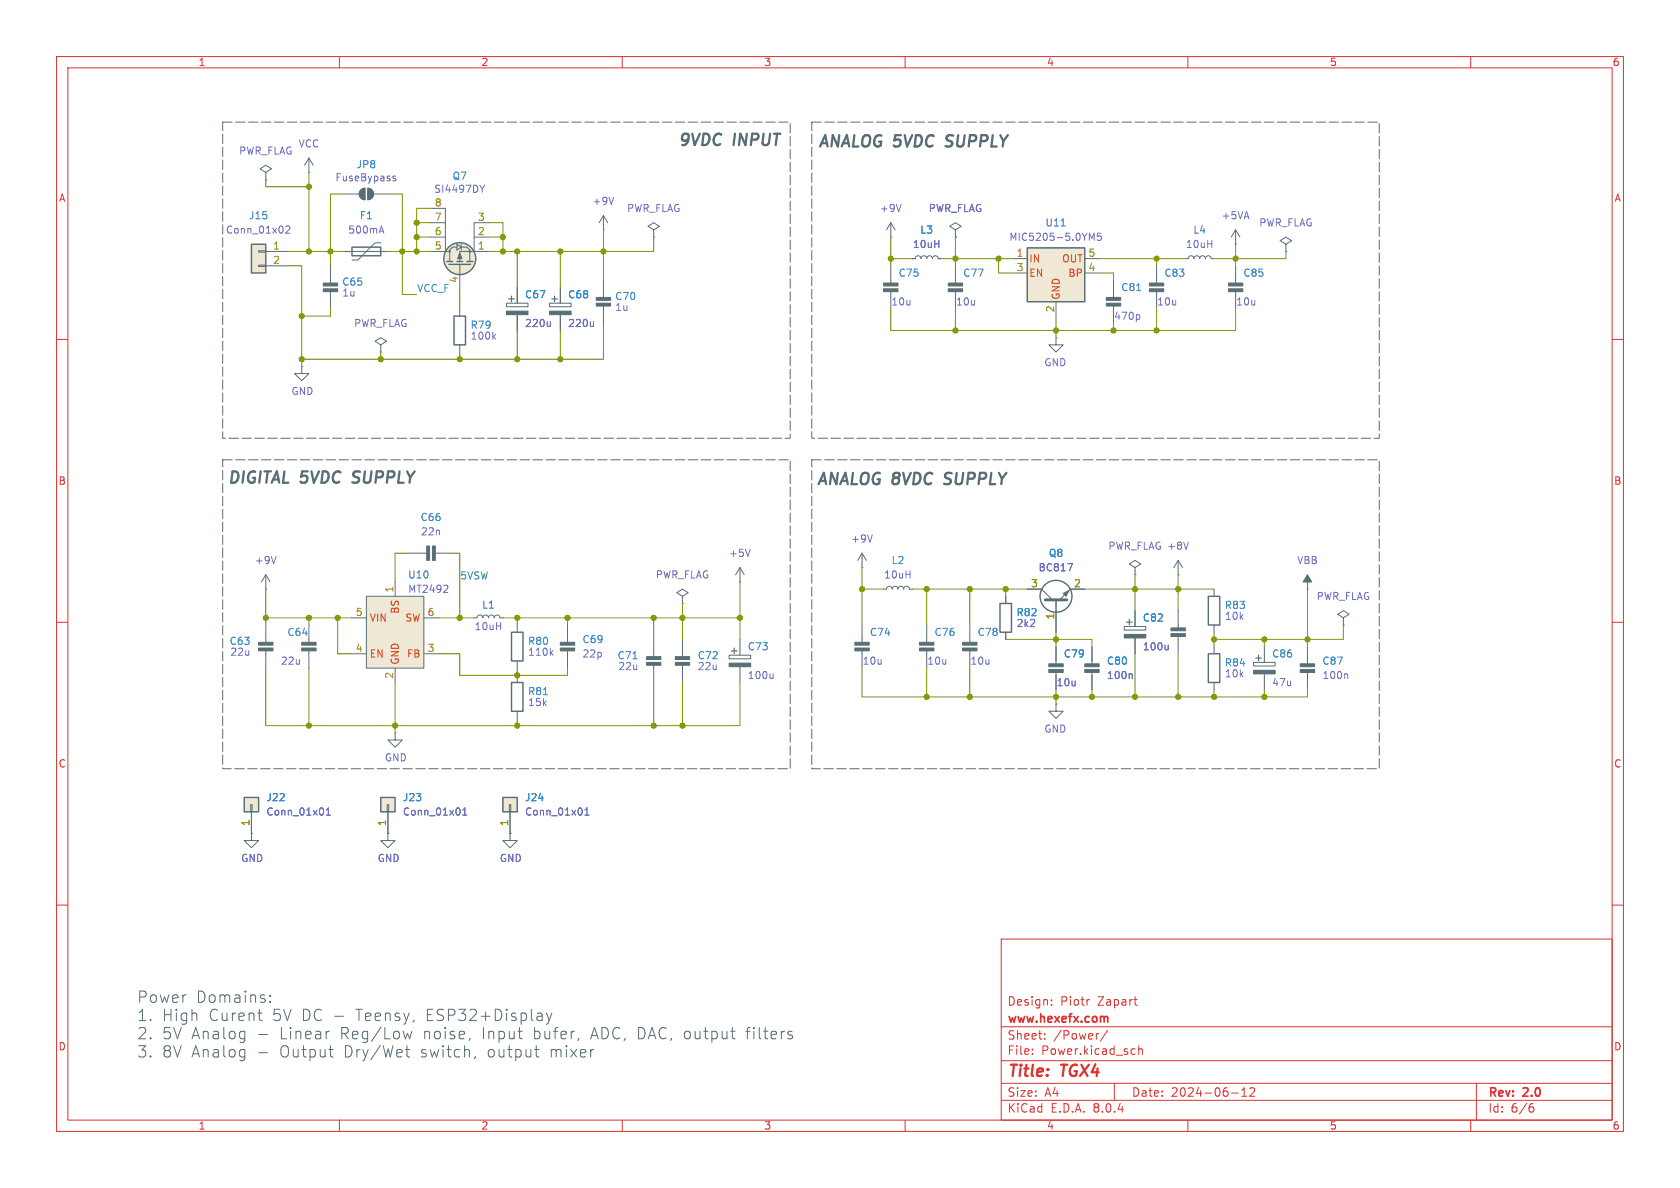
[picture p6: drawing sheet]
<svg xmlns="http://www.w3.org/2000/svg" width="297mm" height="210mm" viewBox="0 0 297 210" stroke-linecap="round" stroke-linejoin="round" font-family="sans-serif">
<g fill="none" stroke="#dc322f" stroke-width=".18">
<path d="M10 10h277v190h-277zM12 12h273v186h-273zM60 10v2M110 10v2M160 10v2M210 10v2M260 10v2M10 60h2M285 60h2M10 110h2M285 110h2M10 160h2"/>
<path d="M285 160h2M177 166h108v32h-108zM185.9 177.6v.1M185.9 176.8v.1M192.5 176.7h.1M200.5 176.7h.5M200.7 177.6l.3 .1M60 198v2M110 198v2M160 198v2M177 194.5h108M177 191.5h108"/>
<path d="M177 187.5h108M177 181.5h108M182.5 186.3v.1M182.5 185.5v.1M184.7 183.6v.1M184.7 182.8v.1M194.2 182.7l-.2 .1M195.8 182.1l-1.3 2M197 191.5v3M200.2 185.4l.5 .1M200.7 186.3l-.5 .1M201.3 185.5l.2-.1 .4 .1 .1 .9"/>
<path d="M201.3 184.9v1.5M210 198v2M217.7 193.2h1.2M219.5 193.8h.9M219.5 192.7l.5-.4v1.5M221 192.4l.5-.1 .2 .1 .1 .3-.9 1.1h.9M260 198v2M261 191.5v6.5M270.6 195.7h.3l.3 .3-.1 .5-.5 .1M271 195.1l-.4 .1"/>
</g>
<path d="M195.4 179.7l.4 .1v.1v.8" fill="none" stroke="#dc322f" stroke-width=".3"/>
<g fill="none" stroke="#586e75" stroke-width=".18">
<path d="M106.7 38.1l-.8 1.3M106.7 38.1v2.5M106.7 38.1l.7 1.3M106.7 40.6h.1M115.6 40.6l1-.6-1-.6-1 .6 1 .6v1.3M115.6 41.9h.1M47 104.1h.1M47 101.6l-.8 1.3M47 101.6v2.5M47 101.6l.8 1.3M83.8 109.2h.5l.2-.3 .3-.2 .4 .2 .1 .3 .2-.3 .3-.2 .4 .2 .2 .3 .1-.3 .4-.2 .3 .2 .2 .3 .1-.3 .4-.2 .3 .2 .2 .3h.5M91.4 110.5v1.3"/>
<path d="M91.4 116.8v1.3"/>
</g>
<path d="M108.5 34.9l-.4 1.2M48.8 98.4l-.4 1.2M97.4 115.4l.4 .4M97.8 115l-.5 .5" fill="none" stroke="#6c71c4" stroke-width=".18"/>
<path d="M90.4 111.8h2.1v5h-2.1z" fill="none" stroke="#586e75" stroke-width=".25"/>
<path d="M64.8 105.4h10.1v12.7h-10.1z" fill="#eee8d5"/>
<g fill="none" stroke="#586e75" stroke-width=".18">
<path d="M47 30.5l1-.7-1-.6-1 .6 1 .7v1.3M47 31.8h.1M54.6 30.5h.1M54.6 27.9v2.6M54.6 27.9l-.8 1.3M54.6 27.9l.8 1.3M61 34.3h2.5M63.8 33.6l.7-.3v2a1.02 1.02 0 0 1-.9-.6 1.02 1.02 0 0 1 .2-1.1zM65 33.3a1.02 1.02 0 0 1 1 1 1.02 1.02 0 0 1-1 1zM66 34.3h2.6M61 44.5h7.6M67.3 42.9h-1l-3.1 3.1h-1"/>
<path d="M106.7 49.5v3.3M106.7 53.8v3.4M168.9 47v3.3M168.9 51.3v3.3M72.4 97.8h3.3M76.7 97.8h3.3M47 110.5v3.3M47 114.8v3.3M54.6 110.5v3.3M54.6 114.8v3.3M62.2 115.6h2.6M62.2 109.2h2.6"/>
<path d="M64.8 105.4h10.1v12.7h-10.1zM69.8 102.9v2.5M69.8 118.1v2.6M74.9 115.6h2.6M74.9 109.2h2.6M91.4 119.4v1.3M100.3 110.5v3.3M100.3 114.8v3.3M115.6 113v3.3M115.6 117.3v3.4M120.6 105.4l1.1-.6-1.1-.7-1 .7 1 .6v1.3M120.6 106.7h.1"/>
<path d="M120.6 113v3.3M120.6 117.3v3.4M128.9 115.8h3.8v.7h-3.8zM130.8 102.9h.1M130.8 100.3v2.6M130.8 113v2.8M130.8 117.8v2.9M130.8 100.3l-.8 1.3M130.8 100.3l.8 1.3M163.8 110.5v3.3M163.8 114.8v3.3M177.8 105.4v1.3"/>
<path d="M177.8 111.8v1.2M69.8 129.5v1.3h1.3l-1.3 1.3-1.2-1.3h1.2M69.8 129.5h.1M91.4 125.7v1.3M90.2 147.3v1.3h1.2l-1.2 1.3-1.3-1.3h1.3M90.2 147.3h.1"/>
</g>
<path d="M67.4 39.9l.5 1.3M69.5 31.4l.5 .3-.2 .3-.3-.1M69.9 31.2l-.3-.1-.1 .2M67.1 40.9h.6M132.6 97.1l-.4 1.3M79 103.5l.2 .2-.1 .3-.7 .7h.8M136.7 119.1v.9M136.7 119.8l-.2 .2" fill="none" stroke="#6c71c4" stroke-width=".18"/>
<g fill="#586e75" stroke="#586e75" stroke-width=".18">
<path d="M99.1 114.6h2.5v.5h-2.5z"/>
<path d="M99.1 113.5h2.5v.5h-2.5z"/>
<path d="M76.5 96.5h.5v2.6h-.5z"/>
<path d="M75.4 96.5h.5v2.6h-.5z"/>
<path d="M45.7 114.6h2.6v.5h-2.6z"/>
<path d="M45.7 113.5h2.6v.5h-2.6z"/>
<path d="M105.4 53.6h2.5v.5h-2.5z"/>
<path d="M105.4 52.6h2.5v.5h-2.5z"/>
<path d="M53.3 114.6h2.6v.5h-2.6z"/>
<path d="M53.3 113.5h2.6v.5h-2.6z"/>
<path d="M128.9 117.2h3.8v.7h-3.8z"/>
<path d="M114.3 117.1h2.5v.5h-2.5z"/>
<path d="M114.3 116.1h2.5v.5h-2.5z"/>
<path d="M119.4 117.1h2.5v.5h-2.5z"/>
<path d="M119.4 116.1h2.5v.5h-2.5z"/>
<path d="M167.6 51.1h2.6v.5h-2.6z"/>
<path d="M167.6 50h2.6v.5h-2.6z"/>
<path d="M162.6 114.6h2.5v.5h-2.5z"/>
<path d="M162.6 113.5h2.5v.5h-2.5z"/>
<path d="M63.8 33.6l.7-.3v2a1.02 1.02 0 0 1-.9-.6 1.02 1.02 0 0 1 .2-1.1z"/>
<path d="M65 33.3a1.02 1.02 0 0 1 1 1 1.02 1.02 0 0 1-1 1z"/>
</g>
<path d="M62.2 43.7h5.1v1.5h-5.1zM176.8 106.7h2v5.1h-2zM90.4 120.7h2.1v5h-2.1z" fill="none" stroke="#586e75" stroke-width=".25"/>
<path d="M111.9 116.5h.7M96.1 122.8h.7" fill="none" stroke="#268bd2" stroke-width=".18"/>
<path d="M129.3 115.1h1M129.8 114.6v1" fill="none" stroke="#586e75" stroke-width=".2"/>
<path d="M44.4 43.2h2.6v5.1h-2.6z" fill="#eee8d5"/>
<g fill="none" stroke="#586e75" stroke-width=".18">
<path d="M76.2 36.8h2.5v7.7M76.2 39.4h2.5M86.4 39.4h-2.6v5.1M157.5 39.4l-.8 1.2M157.5 39.4v2.5M157.5 39.4l.7 1.2M45.7 46.9h1.3v.2h-1.3zM45.7 44.3h1.3v.3h-1.3zM47 44.5h3.8M47 47h3.8M58.4 47v3.3M58.4 51.3v3.3"/>
<path d="M76.2 44.5h3.3M76.2 41.9h2.5M79.5 44.5v1.7M80.8 43.7h-.8l-.5 .5v.3M80.8 43.2l.7 .5-.7 .5zM81.3 46.7v5.4M81.3 54.6v1.3M81.5 43.7h1l.6 .5v2M81.5 43.2v1M83.8 41.9h2.6M86.4 44.5h-5.1v1.7M89.5 53.6h3.8v.6h-3.8z"/>
<path d="M91.4 50.8v2.8M91.4 55.5v2.9M97.2 53.6h3.8v.6h-3.8zM99.1 50.8v2.8M99.1 55.5v2.9M157.5 41.9h.1M161.3 45.7h.5l.1-.3 .4-.2 .4 .2 .1 .3 .2-.3 .3-.2 .4 .2 .1 .3 .2-.3 .3-.2 .4 .2 .1 .3 .2-.3 .4-.2 .3 .2 .2 .3h.5M168.9 40.6l1-.6-1-.6-1 .6 1 .6v1.3M168.9 41.9h.1M53.3 64.8v1.2h1.3l-1.3 1.3-1.2-1.3h1.2M53.3 64.8h.1M67.3 61l1-.7-1-.6-1 .6 1 .7v1.2"/>
<path d="M67.3 62.2h.1M81.3 61v1.2M152.4 97.8v2.5M152.4 97.8l-.8 1.3M152.4 97.8l.8 1.3M208.3 99.1v2.5M208.3 99.1l-.8 1.2M208.3 99.1l.7 1.2M152.4 100.3h.1M152.4 110.5v3.3M152.4 114.8v3.3M156.2 104.1h.5l.2-.3 .3-.2 .4 .2 .1 .3 .2-.3 .3-.2 .4 .2 .1 .3 .2-.3 .4-.2 .3 .2 .2 .3 .1-.3 .4-.2 .3 .2 .2 .3h.5"/>
<path d="M171.4 110.5v3.3M171.4 114.8v3.3M186.7 114.3v3.3M186.7 118.6v3.3M193 114.3v3.3M193 118.6v3.3M198.8 110.7h3.8v.7h-3.8zM200.7 108v2.7M200.7 112.7v2.9M208.3 101.6h.1M208.3 108v3.3M208.3 112.3v3.3"/>
<path d="M214.6 104.1v1.3M214.6 110.5v1.3M214.6 114.3v1.3M221.6 117.1h3.8v.6h-3.8zM223.5 114.3v2.8M223.5 119v2.9M231.1 104.1h.1M231.1 101.6v2.5M231.1 114.3v3.3M231.1 118.6v3.3M237.5 109.2l1-.6-1-.6-1 .6 1 .6v1.3M237.5 110.5h.1"/>
<path d="M214.6 120.7v1.2"/>
<circle cx="79.5" cy="44.5" r=".13"/>
<circle cx="83.1" cy="44.5" r=".13"/>
</g>
<g fill="none" stroke="#586e75" stroke-width=".25">
<path d="M44.4 43.2h2.6v5.1h-2.6zM79 46.2h1M79.4 46.7h3.8M80.3 55.9h2v5.1h-2zM80.8 46.2h1M82.5 46.2h1.1M213.6 115.6h2v5.1h-2zM213.6 105.4h2v5.1h-2z"/>
<circle cx="81.3" cy="45.7" r="2.82"/>
</g>
<g fill="none" stroke="#6c71c4" stroke-width=".18">
<path d="M85.7 32.7l-.5 .7M159.3 36.1l-.4 1.3M50.5 40.1l.5-.2 .3 .4-.8 .9h.8M87.2 59.5l.4 .5M87.6 59.1l-.5 .5M97.3 56.9v.8M97.3 57.6l-.2 .1M104.9 56.9v.8M104.9 57.6l-.2 .1M154.2 94.6l-.4 1.2M210.1 95.8l-.4 1.3M200 119.1l.2 .2v.7"/>
<path d="M206.5 114v.9M206.5 114.8l-.2 .1M238.1 119.1l.2 .2v.7"/>
</g>
<g fill="#586e75" stroke="#586e75" stroke-width=".18">
<path d="M185.4 118.4h2.6v.5h-2.6z"/>
<path d="M185.4 117.3h2.6v.6h-2.6z"/>
<path d="M191.8 118.4h2.5v.5h-2.5z"/>
<path d="M191.8 117.3h2.5v.6h-2.5z"/>
<path d="M170.2 114.6h2.5v.5h-2.5z"/>
<path d="M170.2 113.5h2.5v.5h-2.5z"/>
<path d="M57.1 51.1h2.6v.5h-2.6z"/>
<path d="M57.1 50h2.6v.5h-2.6z"/>
<path d="M89.5 55h3.8v.6h-3.8z"/>
<path d="M97.2 55h3.8v.6h-3.8z"/>
<path d="M81.3 44.7l.4 1h-.8z"/>
<path d="M221.6 118.5h3.8v.6h-3.8z"/>
<path d="M229.9 118.4h2.5v.5h-2.5z"/>
<path d="M229.9 117.3h2.5v.6h-2.5z"/>
<path d="M207 112h2.5v.5h-2.5z"/>
<path d="M207 111h2.5v.5h-2.5z"/>
<path d="M231.1 101.6l.8 1.3h-1.5z"/>
<path d="M151.1 114.6h2.6v.5h-2.6z"/>
<path d="M151.1 113.5h2.6v.5h-2.6z"/>
<path d="M198.8 112.1h3.8v.7h-3.8z"/>
</g>
<path d="M89.9 52.8h1M90.4 52.3v1M97.5 52.8h1.1M98 52.3v1M199.1 110h1.1M199.6 109.5v1M222 116.3h1M222.5 115.8v1" fill="none" stroke="#586e75" stroke-width=".2"/>
<circle cx="81.3" cy="45.7" r="2.82" fill="#eee8d5" stroke="#eee8d5" stroke-width=".18"/>
<path d="M88.9 141h2.5v2.5h-2.5z" fill="#eee8d5"/>
<path d="M44.4 147.3v1.3h1.3l-1.3 1.3-1.2-1.3h1.2M44.4 147.3h.1M90 142.2h.3v1.3h-.3zM90.2 143.5v3.8" fill="none" stroke="#586e75" stroke-width=".18"/>
<path d="M88.9 141h2.5v2.5h-2.5z" fill="none" stroke="#586e75" stroke-width=".25"/>
<path d="M103.4 144.1h.7M103.4 143.2l.4-.4v1.3" fill="none" stroke="#6c71c4" stroke-width=".18"/>
<path d="M43.2 141h2.5v2.5h-2.5z" fill="#eee8d5"/>
<g fill="none" stroke="#586e75" stroke-width=".18">
<path d="M157.5 47v3.3M157.5 51.3v3.3M186.7 59.7v1.3h-1.3l1.3 1.2 1.3-1.2h-1.3M186.7 59.7h.1M196.8 49.5v3.3M196.8 53.8v3.4M218.4 43.2h.1M218.4 40.6l-.7 1.3M218.4 40.6v2.6M218.4 40.6l.8 1.3M227.3 43.2l1-.7-1-.6-1 .6 1 .7v1.3M227.3 44.5h.1"/>
<path d="M181.6 104.1h2.5l2 1.9M186.7 106v5.8M191.8 104.1h-2.6l-1.9 1.9M200.7 100.3l1-.6-1-.6-1.1 .6 1.1 .6v1.3M200.7 101.6h.1M44.3 142.2h.3v1.3h-.3zM44.4 143.5v3.8M68.6 147.3v1.3h1.2l-1.2 1.3-1.3-1.3h1.3M68.6 147.3h.1"/>
</g>
<g fill="none" stroke="#586e75" stroke-width=".25">
<path d="M43.2 141h2.5v2.5h-2.5z"/>
<circle cx="186.7" cy="105.4" r="2.82"/>
</g>
<path d="M201.3 55.6l.2 .3v.3l-.2 .3M188.7 99.6h.9l-.6 1.3M57.7 144.1h.7M57.7 143.2l.3-.4v1.3" fill="none" stroke="#6c71c4" stroke-width=".18"/>
<path d="M184.8 106h3.8" fill="none" stroke="#586e75" stroke-width=".51"/>
<g fill="#586e75" stroke="#586e75" stroke-width=".18">
<path d="M188 104.9l1-.5-.5 1z"/>
<path d="M156.2 51.1h2.5v.5h-2.5z"/>
<path d="M156.2 50h2.5v.5h-2.5z"/>
<path d="M195.6 53.6h2.5v.5h-2.5z"/>
<path d="M195.6 52.6h2.5v.5h-2.5z"/>
</g>
<path d="M201 51.4h.7" fill="none" stroke="#268bd2" stroke-width=".18"/>
<path d="M181.6 43.8h10.2v9.5h-10.2z" fill="#eee8d5"/>
<path d="M181.6 43.8h10.2v9.5h-10.2z" fill="none" stroke="#586e75" stroke-width=".25"/>
<path d="M179.1 45.7h2.5M179.1 48.3h2.5M186.7 53.3v2.6M191.8 45.7h2.5M191.8 48.3h2.5M204.5 47v3.3M204.5 51.3v3.3M209.5 45.7h.6l.1-.3 .4-.2 .3 .2 .2 .3 .1-.3 .4-.2 .3 .2 .2 .3 .1-.3 .4-.2 .4 .2 .1 .3 .2-.3 .3-.2 .4 .2 .1 .3h.5M218.4 47v3.3M218.4 51.3v3.3" fill="none" stroke="#586e75" stroke-width=".18"/>
<path d="M187.6 39.9h.7" fill="none" stroke="#268bd2" stroke-width=".18"/>
<path d="M192.6 41.2l.4 .9 .4-.9v1.3M194.6 41.2h-.6v.6l.2-.1 .4 .1 .1 .1-.1 .5-.1 .1-.5-.1" fill="none" stroke="#6c71c4" stroke-width=".18"/>
<g fill="#586e75" stroke="#586e75" stroke-width=".18">
<path d="M217.2 51.1h2.5v.5h-2.5z"/>
<path d="M217.2 50h2.5v.5h-2.5z"/>
<path d="M203.2 51.1h2.5v.5h-2.5z"/>
<path d="M203.2 50h2.5v.5h-2.5z"/>
</g>
<path d="M67.3 141h2.5v2.5h-2.5z" fill="#eee8d5"/>
<g fill="none" stroke="#586e75" stroke-width=".18">
<path d="M91.4 50.8v2.8M91.4 55.5v2.9M99.1 50.8v2.8M99.1 55.5v2.9M161.3 45.7h.5M165.9 45.7h.5M168.9 41.9h.1M177.8 105.4v1.3M177.8 111.8v1.2M181.6 104.1h2.5M186.7 106v5.8M186.7 114.3v2.5"/>
<path d="M186.7 119.4v2.5M189.2 104.1h2.6M193 114.3v2.5M193 119.4v2.5M200.7 108v2.7M200.7 112.7v2.9M186.7 124.5v1.2h-1.3l1.3 1.3 1.3-1.3h-1.3M186.7 124.5h.1M44.4 147.3h.1M44.4 143.5v3.8M68.5 142.2h.2v1.3h-.2zM68.6 147.3h.1"/>
<path d="M68.6 143.5v3.8M90.2 147.3h.1M90.2 143.5v3.8M45.6 179.1h.7M47.8 177v.1v.1M47.8 177l-.1 .1 .1 .1M47.8 176v.1M47.8 177v.2M47.8 176l-.1 .1h.1M59.2 179.7h1.5M95.8 179.2v1.2M95.8 179.6l-.1 .1"/>
<path d="M96.6 179.1l.5 1.3M97.6 179.1l-.5 1.3M43.1 182.3l.2 .1M43.1 185.5l.2 .1M43.3 182.3l-.1 1.8M43.3 185.5l-.1 1.8M43.3 183.5l-.2 .1M43.3 186.8l-.2 .1M45.8 182.9h1.5M45.8 186.1h1.5M45.9 180.3l.4 .1M58 182.3h.2"/>
<path d="M58.1 185.5h.8M58.5 186.8l.4 .1M71.7 185.5h.7M71.9 184.9v1.7l.1 .2 .4 .1M72.8 182.3l-.4 1.3-.4-.9M83.1 183.5l-.1 .3M84 186.8l-.2 .3M94.5 185.5h.8M94.9 186.8l.4 .1M95.8 180.3l-.1 .1M97.1 180.4l-.3 .6M102.3 183.5l-.1 .3"/>
<path d="M129.2 182.3h.7M129.8 183.6h.1M139.6 182.3l.4 .1M139.6 183l.4 .1 .1 .2-.3 .3h-.3"/>
</g>
<path d="M67.3 141h2.5v2.5h-2.5z" fill="none" stroke="#586e75" stroke-width=".25"/>
<g fill="none" stroke="#6c71c4" stroke-width=".18">
<path d="M97.3 56.9v.8M97.3 57.6l-.2 .1M104.9 56.9v.8M104.9 57.6l-.2 .1M188.7 99.6h.9l-.6 1.3M200 119.1l.2 .2v.7M206.5 114v.9M206.5 114.8l-.2 .1M57.7 144.1h.7M57.7 143.2l.3-.4v1.3M81.8 144.1h.7M81.8 143.2l.4-.4v1.3"/>
<path d="M103.4 144.1h.7M103.4 143.2l.4-.4v1.3"/>
</g>
<path d="M167.1 25.8l.3 .1M167.5 24.1l-.2 .2 .1 .4M62.3 85.2l.3 .1M62.6 83.5l-.1 .2v.4M166.9 85.5l.3 .1M167.2 83.8l-.1 .2v.3" fill="none" stroke="#586e75" stroke-width=".4"/>
<path d="M39.4 21.6h100.3v55.9h-100.3zM143.5 21.6h100.3v55.9h-100.3zM39.4 81.3h100.3v54.6h-100.3zM143.5 81.3h100.3v54.6h-100.3z" fill="none" stroke="#586e75" stroke-width=".18" stroke-dasharray="1.7 .6"/>
<g fill="none" stroke="#859900" stroke-width=".18">
<path d="M47 31.8v1.2h7.6M54.6 30.5v14M61 34.3h-2.6v12.7M68.6 34.3h2.5v17.8h2.6M73.7 39.4h2.5M76.2 36.8h-2.5v7.7M86.4 39.4h2.5v5.1M50.8 47h2.5v17.8M50.8 44.5h10.2M58.4 54.6v1.3h-5.1M68.6 44.5h7.6M73.7 41.9h2.5"/>
<path d="M81.3 52.1v2.5M86.4 41.9h2.5M91.4 44.5v6.3M91.4 58.4v5.1M99.1 44.5v6.3M99.1 58.4v5.1M106.7 57.2v6.3h-53.4M106.7 40.6v8.9M115.6 41.9v2.6h-29.2M157.5 54.6v3.8h60.9v-3.8M157.5 45.7h3.8M157.5 41.9v5.1"/>
<path d="M166.4 45.7h12.7M168.9 41.9v5.1M168.9 54.6v3.8M176.5 45.7v2.6h2.6M186.7 55.9v3.8M194.3 45.7h15.2M194.3 48.3h2.5v1.2M196.8 57.2v1.2M204.5 45.7v1.3M204.5 54.6v3.8M218.4 43.2v3.8M227.3 44.5v1.2h-12.7"/>
<path d="M67.3 62.2v1.3M81.3 62.2v1.3M72.4 97.8h-2.6v5.1M80 97.8h1.3v11.4M47 109.2h15.2M47 118.1v10.2h83.8v-7.6M47 104.1v6.4M54.6 109.2v1.3M54.6 118.1v10.2M59.7 109.2v6.4h2.5M77.5 115.6h3.8v3.8h19v-1.3M77.5 109.2h6.3"/>
<path d="M88.9 109.2h41.9M91.4 109.2v1.3M91.4 118.1v1.3M100.3 109.2v1.3M115.6 109.2v3.8M120.6 106.7v6.3M130.8 102.9v10.1M152.4 104.1h3.8M152.4 100.3v10.2M152.4 118.1v5.1h78.7v-1.3M161.3 104.1h20.3M163.8 104.1v6.4"/>
<path d="M163.8 118.1v5.1M171.4 104.1v6.4M171.4 118.1v5.1M177.8 113h15.2v1.3M177.8 104.1v1.3M186.7 111.8v2.5M191.8 104.1h22.8M200.7 101.6v6.4M200.7 115.6v7.6M208.3 101.6v6.4M208.3 115.6v7.6M214.6 111.8v2.5"/>
<path d="M223.5 113v1.3M231.1 104.1v10.2M237.5 110.5v2.5h-22.9M69.8 120.7v8.8M91.4 127v1.3M115.6 120.7v7.6M120.6 120.7v7.6M186.7 121.9v2.6M193 121.9v1.3M214.6 121.9v1.3M223.5 121.9v1.3"/>
</g>
<g fill="#859900" stroke="#859900" stroke-width=".18">
<circle cx="99.1" cy="63.5" r=".46"/>
<circle cx="106.7" cy="44.5" r=".46"/>
<circle cx="115.6" cy="109.2" r=".46"/>
<circle cx="120.6" cy="109.2" r=".46"/>
<circle cx="99.1" cy="44.5" r=".46"/>
<circle cx="88.9" cy="44.5" r=".46"/>
<circle cx="88.9" cy="41.9" r=".46"/>
<circle cx="91.4" cy="44.5" r=".46"/>
<circle cx="91.4" cy="63.5" r=".46"/>
<circle cx="115.6" cy="128.3" r=".46"/>
<circle cx="168.9" cy="58.4" r=".46"/>
<circle cx="157.5" cy="45.7" r=".46"/>
<circle cx="130.8" cy="109.2" r=".46"/>
<circle cx="120.6" cy="128.3" r=".46"/>
<circle cx="54.6" cy="33" r=".46"/>
<circle cx="54.6" cy="44.5" r=".46"/>
<circle cx="58.4" cy="44.5" r=".46"/>
<circle cx="53.3" cy="55.9" r=".46"/>
<circle cx="59.7" cy="109.2" r=".46"/>
<circle cx="69.8" cy="128.3" r=".46"/>
<circle cx="73.7" cy="44.5" r=".46"/>
<circle cx="71.1" cy="44.5" r=".46"/>
<circle cx="73.7" cy="39.4" r=".46"/>
<circle cx="73.7" cy="41.9" r=".46"/>
<circle cx="81.3" cy="109.2" r=".46"/>
<circle cx="47" cy="109.2" r=".46"/>
<circle cx="54.6" cy="109.2" r=".46"/>
<circle cx="81.3" cy="63.5" r=".46"/>
<circle cx="67.3" cy="63.5" r=".46"/>
<circle cx="53.3" cy="63.5" r=".46"/>
<circle cx="91.4" cy="109.2" r=".46"/>
<circle cx="100.3" cy="109.2" r=".46"/>
<circle cx="91.4" cy="128.3" r=".46"/>
<circle cx="91.4" cy="119.4" r=".46"/>
<circle cx="54.6" cy="128.3" r=".46"/>
<circle cx="193" cy="123.2" r=".46"/>
<circle cx="208.3" cy="123.2" r=".46"/>
<circle cx="200.7" cy="123.2" r=".46"/>
<circle cx="214.6" cy="123.2" r=".46"/>
<circle cx="200.7" cy="104.1" r=".46"/>
<circle cx="204.5" cy="58.4" r=".46"/>
<circle cx="186.7" cy="58.4" r=".46"/>
<circle cx="218.4" cy="45.7" r=".46"/>
<circle cx="223.5" cy="113" r=".46"/>
<circle cx="231.1" cy="113" r=".46"/>
<circle cx="163.8" cy="104.1" r=".46"/>
<circle cx="177.8" cy="104.1" r=".46"/>
<circle cx="171.4" cy="123.2" r=".46"/>
<circle cx="163.8" cy="123.2" r=".46"/>
<circle cx="152.4" cy="104.1" r=".46"/>
<circle cx="171.4" cy="104.1" r=".46"/>
<circle cx="186.7" cy="113" r=".46"/>
<circle cx="186.7" cy="123.2" r=".46"/>
<circle cx="196.8" cy="58.4" r=".46"/>
<circle cx="176.5" cy="45.7" r=".46"/>
<circle cx="168.9" cy="45.7" r=".46"/>
<circle cx="204.5" cy="45.7" r=".46"/>
<circle cx="223.5" cy="123.2" r=".46"/>
<circle cx="208.3" cy="104.1" r=".46"/>
<circle cx="214.6" cy="113" r=".46"/>
</g>
<g font-size="2.8" fill="#586e75">
<text x="119.5" y="25.9">9VDC</text>
<text x="129.5" y="25.9">INPUT</text>
<text x="144.5" y="26.2">ANALOG 5VDC</text>
<text x="168.1" y="26.2">SUPPLY</text>
<text x="40.1" y="85.6">DIGITAL 5VDC</text>
<text x="63.2" y="85.6">SUPPLY</text>
<text x="144.3" y="85.9">ANALOG 8VDC</text>
<text x="167.9" y="85.9">SUPPLY</text>
<text x="24.1" y="177.5">Power</text>
<text x="34.6" y="177.5">Domains:</text>
<text x="24.1" y="180.7">1.</text>
<text x="24.1" y="183.9">2.</text>
<text x="28.6" y="180.7">High</text>
<text x="28.6" y="183.9">5V Analog</text>
<text x="36.8" y="180.7">Curent</text>
<text x="48.1" y="180.7">5V DC -</text>
<text x="49.4" y="183.9">Linear</text>
<text x="60.1" y="183.9">Reg/Low</text>
<text x="62.9" y="180.7">Teensy,</text>
<text x="74.9" y="183.9">noise,</text>
<text x="75.4" y="180.7">ESP32+Display</text>
<text x="85.3" y="183.9">Input</text>
<text x="94.4" y="183.9">bufer,</text>
<text x="104.6" y="183.9">ADC, DAC, output</text>
<text x="132.2" y="183.9">filters</text>
<text x="24.1" y="187.2">3.</text>
<text x="28.6" y="187.2">8V Analog</text>
<text x="49.4" y="187.2">Output</text>
<text x="60.8" y="187.2">Dry/Wet</text>
<text x="74.4" y="187.2">switch,</text>
<text x="86.2" y="187.2">output</text>
<text x="97.3" y="187.2">mixer</text>
</g>
<g font-size="2.8" fill="#dc322f">
<text x="178" y="190.9">Title:</text>
<text x="187.7" y="190.9">TGX4</text>
</g>
<g font-size="2.1" fill="#dc322f">
<text x="178" y="178">Design:</text>
<text x="187.4" y="178">Piotr</text>
<text x="194.1" y="178">Zapart</text>
<text x="178" y="184">Sheet:</text>
<text x="178" y="181.2">www.hexefx.com</text>
<text x="186.2" y="184">/Power/</text>
<text x="178" y="186.7">File:</text>
<text x="184.1" y="186.7">Power.kicad_sch</text>
<text x="178" y="196.9">KiCad</text>
<text x="178" y="194.1">Size:</text>
<text x="184.7" y="194.1">A4</text>
<text x="185.7" y="196.9">E.D.A.</text>
<text x="193.3" y="196.9">8.0.4</text>
<text x="200" y="194.1">Date:</text>
<text x="207" y="194.1">2024-06-12</text>
<text x="263" y="194.3">Rev:</text>
<text x="263" y="196.9">Id:</text>
<text x="267.1" y="196.9">6/6</text>
<text x="269.4" y="194.3">2.0</text>
</g>
<g font-size="1.8" fill="#dc322f">
<text x="35" y="11.9">1</text>
<text x="85" y="11.9">2</text>
<text x="135" y="11.9">3</text>
<text x="185" y="11.9">4</text>
<text x="235" y="11.9">5</text>
<text x="285" y="11.9">6</text>
<text x="10.3" y="35.9">A</text>
<text x="285.3" y="35.9">A</text>
<text x="10.3" y="85.9">B</text>
<text x="285.3" y="85.9">B</text>
<text x="10.3" y="135.9">C</text>
<text x="285.3" y="135.9">C</text>
<text x="10.3" y="185.9">D</text>
<text x="285.3" y="185.9">D</text>
<text x="35" y="199.9">1</text>
<text x="85" y="199.9">2</text>
<text x="135" y="199.9">3</text>
<text x="185" y="199.9">4</text>
<text x="235" y="199.9">5</text>
<text x="285" y="199.9">6</text>
</g>
<g font-size="1.8" fill="#6c71c4">
<text x="42.2" y="27.5">PWR_FLAG</text>
<text x="52.7" y="26.3">VCC</text>
<text x="59.2" y="32.3">FuseBypass</text>
<text x="76.7" y="34.3">SI4497DY</text>
<text x="39.8" y="41.5">Conn_01x02</text>
<text x="61.5" y="41.5">500mA</text>
<text x="104.6" y="36.4">+9V</text>
<text x="110.8" y="37.7">PWR_FLAG</text>
<text x="155.4" y="37.7">+9V</text>
<text x="164.1" y="37.7">PWR_FLAG</text>
<text x="215.9" y="39">+5VA</text>
<text x="222.5" y="40.2">PWR_FLAG</text>
<text x="161.3" y="44">10uH</text>
<text x="178.3" y="42.8">MIC5205-5.0YM5</text>
<text x="209.5" y="44">10uH</text>
<text x="60.4" y="52.6">1u</text>
<text x="62.5" y="58">PWR_FLAG</text>
<text x="83.1" y="58.3">R79</text>
<text x="92.7" y="58">220u</text>
<text x="100.3" y="58">220u</text>
<text x="108.7" y="55.2">1u</text>
<text x="157.5" y="54.2">10u</text>
<text x="168.9" y="54.2">10u</text>
<text x="196.9" y="56.7">470p</text>
<text x="204.5" y="54.2">10u</text>
<text x="218.4" y="54.2">10u</text>
<text x="83.1" y="60.2">100k</text>
<text x="184.5" y="64.9">GND</text>
<text x="51.4" y="70">GND</text>
<text x="74.3" y="94.8">22n</text>
<text x="45" y="99.9">+9V</text>
<text x="128.8" y="98.7">+5V</text>
<text x="150.4" y="96.1">+9V</text>
<text x="183.5" y="101.2">BC817</text>
<text x="195.8" y="97.4">PWR_FLAG +8V</text>
<text x="229.2" y="99.9">VBB</text>
<text x="72.1" y="105">MT2492</text>
<text x="115.8" y="102.5">PWR_FLAG</text>
<text x="156.2" y="102.5">10uH</text>
<text x="232.7" y="106.3">PWR_FLAG</text>
<text x="83.8" y="111.6">10uH</text>
<text x="179.6" y="111">2k2</text>
<text x="216.4" y="109.8">10k</text>
<text x="40.6" y="116.1">22u</text>
<text x="49.6" y="117.7">22u</text>
<text x="93.3" y="114.2">R80</text>
<text x="93.3" y="116.1">110k</text>
<text x="102.9" y="116.4">22p</text>
<text x="109.2" y="118.7">22u</text>
<text x="123.3" y="118.7">22u</text>
<text x="152.4" y="117.7">10u</text>
<text x="163.8" y="117.7">10u</text>
<text x="171.5" y="117.7">10u</text>
<text x="201.9" y="115.2">100u</text>
<text x="216.4" y="119.9">10k</text>
<text x="93.3" y="125">15k</text>
<text x="132.1" y="120.2">100u</text>
<text x="186.7" y="121.5">10u</text>
<text x="195.6" y="120.2">100n</text>
<text x="224.8" y="121.5">47u</text>
<text x="233.7" y="120.2">100n</text>
<text x="184.5" y="129.7">GND</text>
<text x="67.9" y="134.8">GND</text>
<text x="47" y="144.4">Conn_01x01</text>
<text x="71.1" y="144.4">Conn_01x01</text>
<text x="92.7" y="144.4">Conn_01x01</text>
<text x="42.5" y="152.6">GND</text>
<text x="66.7" y="152.6">GND</text>
<text x="88.3" y="152.6">GND</text>
</g>
<g font-size="1.8" fill="#268bd2">
<text x="62.9" y="29.9">JP8</text>
<text x="79.9" y="32">Q7</text>
<text x="43.9" y="39">J15</text>
<text x="63.5" y="39">F1</text>
<text x="162.6" y="41.5">L3</text>
<text x="184.7" y="40.2">U11</text>
<text x="210.9" y="41.5">L4</text>
<text x="60.4" y="50.7">C65</text>
<text x="92.7" y="52.9">C67</text>
<text x="100.3" y="52.9">C68</text>
<text x="108.7" y="53.2">C70</text>
<text x="158.8" y="49.1">C75</text>
<text x="170.2" y="49.1">C77</text>
<text x="198.1" y="51.7">C81</text>
<text x="205.7" y="49.1">C83</text>
<text x="219.7" y="49.1">C85</text>
<text x="74.3" y="92.3">C66</text>
<text x="157.5" y="99.9">L2</text>
<text x="185.3" y="98.7">Q8</text>
<text x="72.1" y="102.5">U10</text>
<text x="85.1" y="107.8">L1</text>
<text x="216.4" y="107.8">R83</text>
<text x="50.7" y="112.6">C64</text>
<text x="102.9" y="113.9">C69</text>
<text x="153.7" y="112.6">C74</text>
<text x="165.1" y="112.6">C76</text>
<text x="172.7" y="112.6">C78</text>
<text x="179.6" y="109.1">R82</text>
<text x="201.9" y="110.1">C82</text>
<text x="40.5" y="114.2">C63</text>
<text x="109.1" y="116.7">C71</text>
<text x="123.3" y="116.7">C72</text>
<text x="132.1" y="115.2">C73</text>
<text x="188" y="116.4">C79</text>
<text x="195.6" y="117.7">C80</text>
<text x="216.4" y="118">R84</text>
<text x="224.8" y="116.4">C86</text>
<text x="233.7" y="117.7">C87</text>
<text x="93.3" y="123.1">R81</text>
<text x="47" y="141.8">J22</text>
<text x="71.1" y="141.8">J23</text>
<text x="92.7" y="141.8">J24</text>
</g>
<g font-size="1.8" fill="#b58900">
<text x="76.8" y="41.7">6</text>
<text x="76.8" y="39.1">7</text>
<text x="76.8" y="36.6">8</text>
<text x="84.4" y="41.7">2</text>
<text x="84.4" y="39.1">3</text>
<text x="48.2" y="44.2">1</text>
<text x="48.2" y="46.7">2</text>
<text x="76.8" y="44.2">5</text>
<text x="84.4" y="44.2">1</text>
<text x="179.6" y="45.5">1</text>
<text x="192.3" y="45.5">5</text>
<text x="81" y="50.1" transform="rotate(-90 81 50.1)">4</text>
<text x="179.6" y="48">3</text>
<text x="192.3" y="48">4</text>
<text x="186.4" y="55.3" transform="rotate(-90 186.4 55.3)">2</text>
<text x="69.6" y="104.8" transform="rotate(-90 69.6 104.8)">1</text>
<text x="182.2" y="103.9">3</text>
<text x="189.8" y="103.9">2</text>
<text x="62.8" y="109">5</text>
<text x="75.5" y="109">6</text>
<text x="186.4" y="109.6" transform="rotate(-90 186.4 109.6)">1</text>
<text x="62.8" y="115.3">4</text>
<text x="75.5" y="115.3">3</text>
<text x="69.6" y="120.1" transform="rotate(-90 69.6 120.1)">2</text>
<text x="44.2" y="146.1" transform="rotate(-90 44.2 146.1)">1</text>
<text x="68.3" y="146.1" transform="rotate(-90 68.3 146.1)">1</text>
<text x="89.9" y="146.1" transform="rotate(-90 89.9 146.1)">1</text>
</g>
<g font-size="1.8" fill="#cb4b16">
<text x="181.9" y="46.6">IN</text>
<text x="187.7" y="46.6">OUT</text>
<text x="181.9" y="49.1">EN</text>
<text x="187.6" y="53.1" transform="rotate(-90 187.6 53.1)">GND</text>
<text x="188.8" y="49.1">BP</text>
<text x="65.3" y="110.1">VIN</text>
<text x="70.7" y="108.6" transform="rotate(-90 70.7 108.6)">BS</text>
<text x="71.6" y="110.1">SW</text>
<text x="65.3" y="116.4">EN</text>
<text x="70.7" y="117.6" transform="rotate(-90 70.7 117.6)">GND</text>
<text x="71.9" y="116.4">FB</text>
</g>
<g font-size="1.8" fill="#2aa198">
<text x="73.7" y="51.7">VCC_F</text>
<text x="81.3" y="102.5">5VSW</text>
</g>
</svg>
